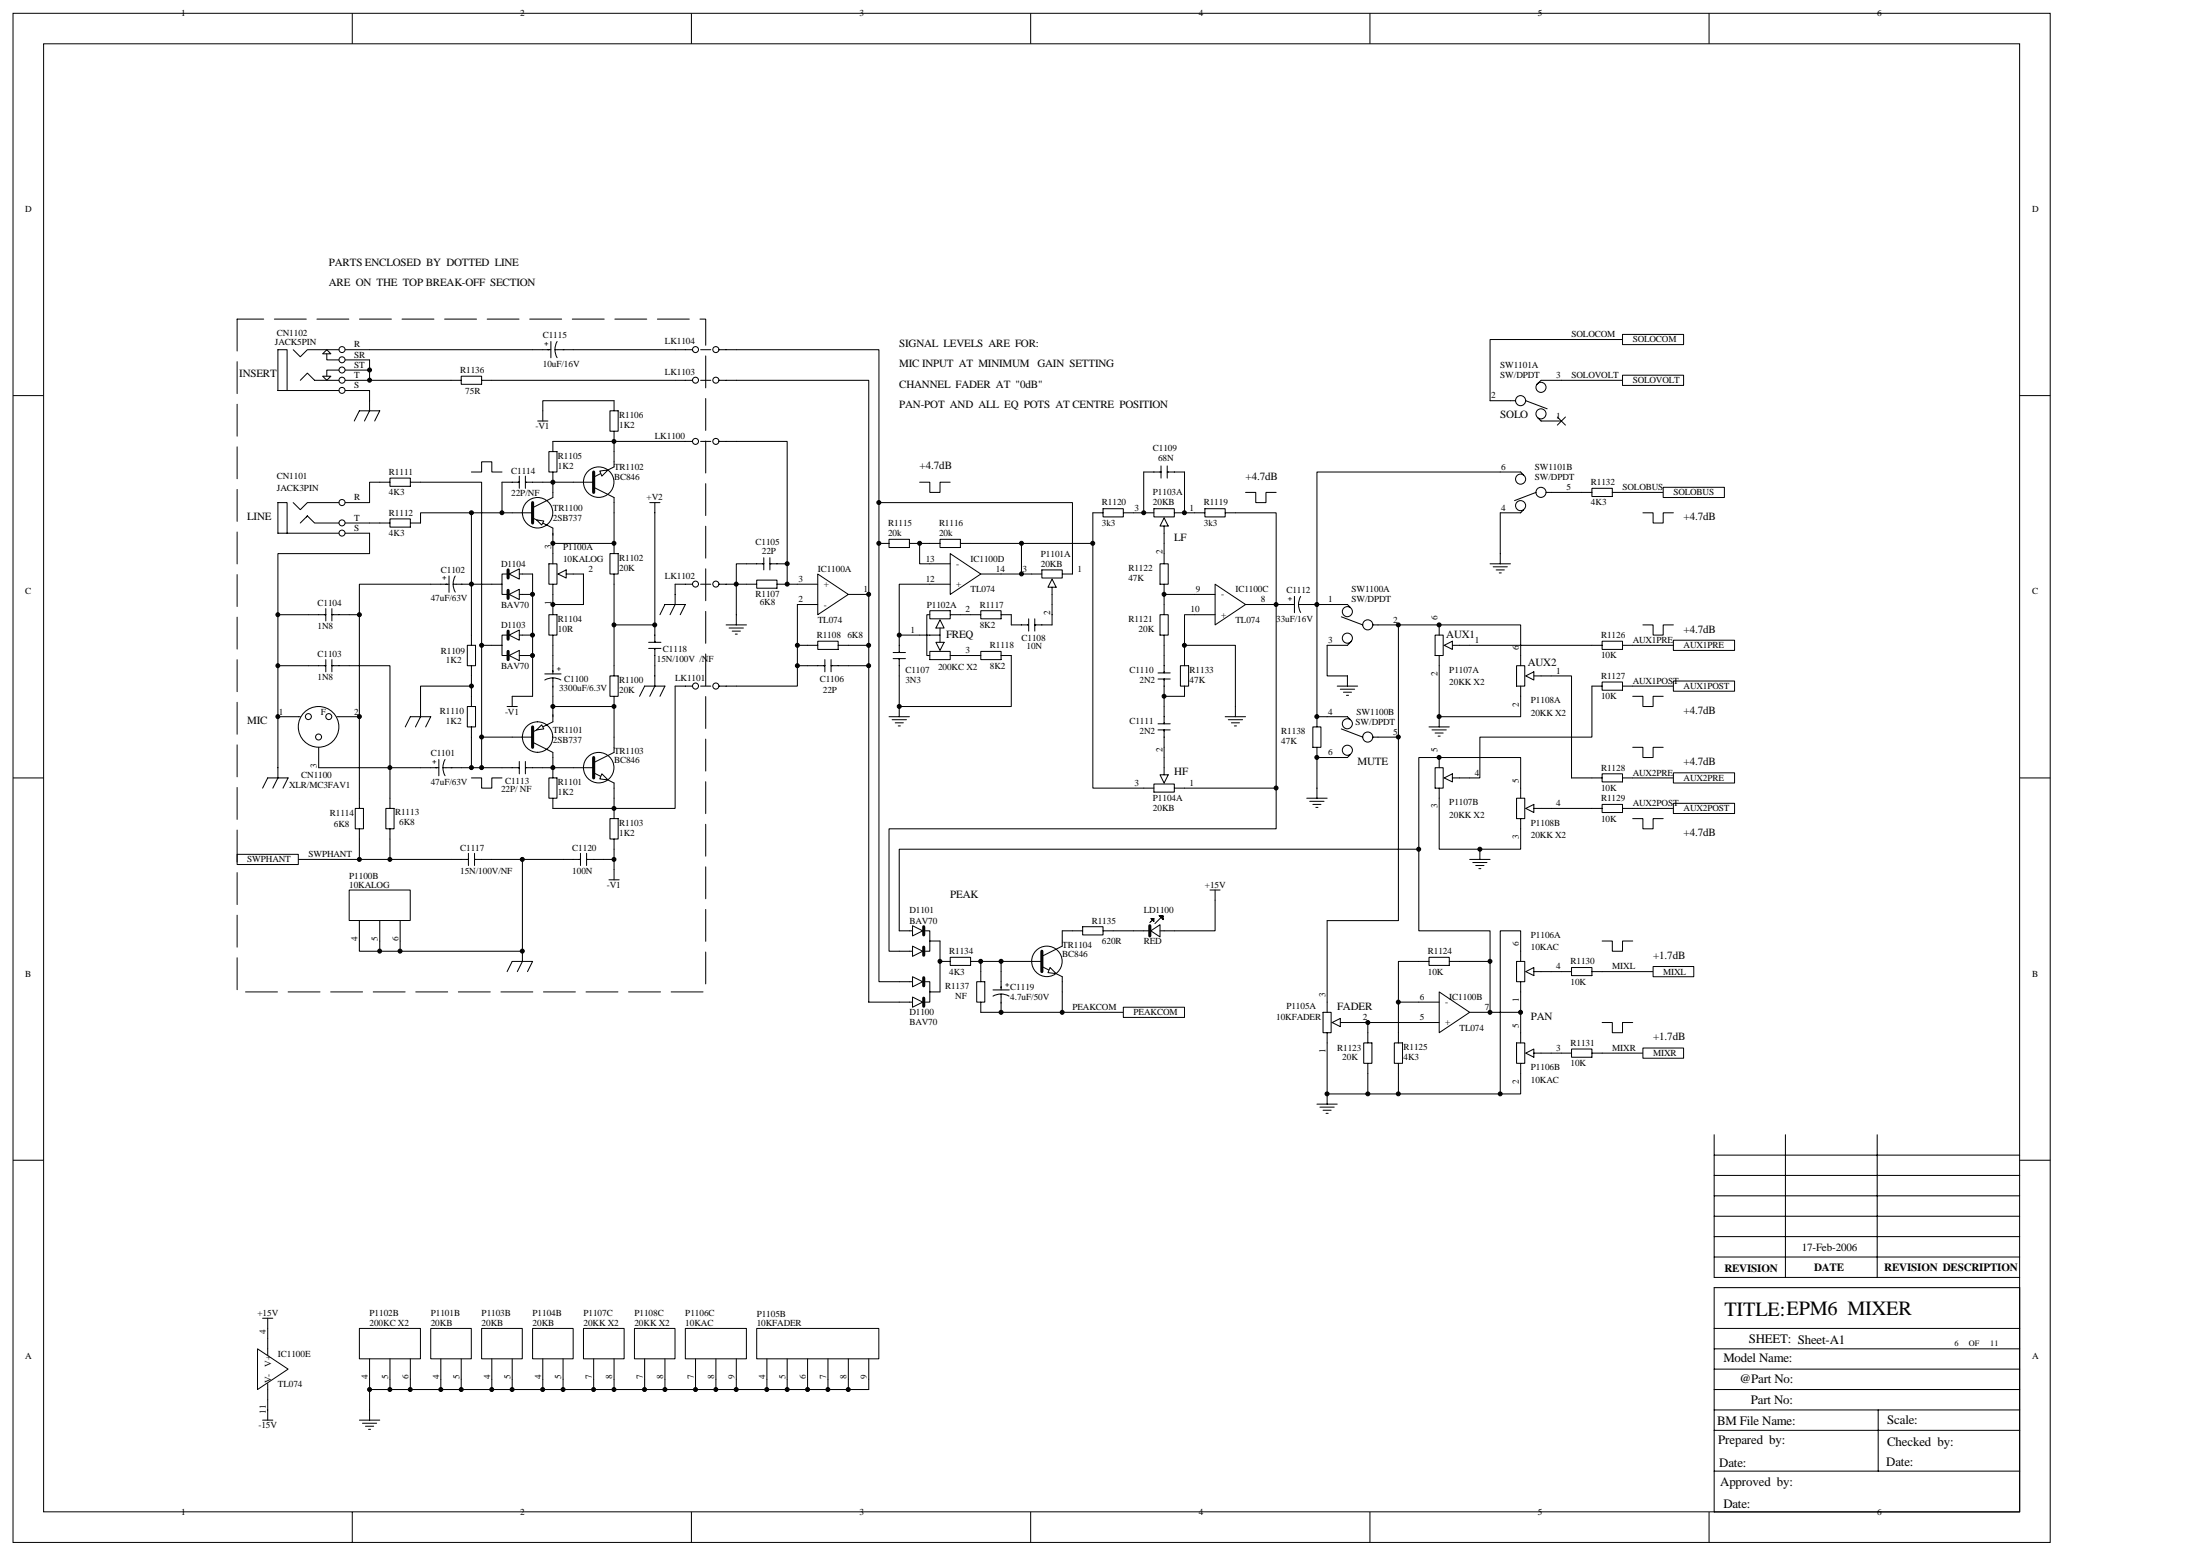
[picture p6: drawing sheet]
<svg xmlns="http://www.w3.org/2000/svg" width="420mm" height="297mm" viewBox="0 0 420 297" stroke-linecap="round" stroke-linejoin="round" font-family="sans-serif">
<g fill="none" stroke="#000" stroke-width=".19">
<path d="M2.5 2.5h389.1v291.9h-389.1zM8.3 8.4h377.4v280.2h-377.4zM67.3 2.5v5.9M132 2.5v5.9M196.8 2.5v5.9M261.6 2.5v5.9M326.4 2.5v5.9M2.5 75.5h5.8M385.7 75.5h5.9M2.5 148.5h5.8M385.7 148.5h5.9M327.4 216.6v27.3h58.3"/>
<path d="M341 216.6v27.3M358.5 216.6v27.3M2.5 221.5h5.8M327.4 240h58.3M327.4 236.1h58.3M327.4 232.2h58.3M327.4 228.3h58.3M327.4 224.4h58.3M327.4 220.5h58.3M385.7 221.5h5.9M327.4 245.8h58.3v42.8h-58.3zM327.4 253.6h58.3"/>
<path d="M327.4 257.5h58.3M327.4 261.4h58.3M327.4 265.3h58.3M327.4 269.2h58.3M327.4 273h58.3M358.7 269.2v11.6M67.3 288.6v5.9M132 288.6v5.9M196.8 288.6v5.9M261.6 288.6v5.9M326.4 288.6v5.9M327.4 280.8h58.3"/>
</g>
<g fill="#fff" stroke="#000" stroke-width=".19">
<path d="M62.4 66.8l.8 .7h-1.6z" fill-rule="evenodd"/>
<path d="M61.6 71.8h1.6l-.8 .8z" fill-rule="evenodd"/>
</g>
<g fill="none" stroke="#000" stroke-width=".19">
<path d="M54.8 74.5v-7.7h-1.7v7.7h11.6M56 66.8l1.4 1.3 1.3-1.3h6M57.4 72.6l1.3-1.4 1.4 1.4h4.6M62.4 67.5v1.2h2.3M64.7 70.7h-2.3v1.1M65.9 74.5h4.7M65.9 72.6h4.7M65.9 66.8h4.7M65.9 68.7h4.7M65.9 70.7h4.7M86.1 72.6h2M88.1 71.8h3.9v1.6h-3.9z"/>
<path d="M92 72.6h1.9M101.7 66.8h3.5M105.2 65.2v3.1M106 66.8h3.5M106.4 65.2a3.2 3.2 0 0 0 0 3.1M116.5 78.4h1.6v3.9h-1.6zM117.3 76.5v1.9M56 95.9l1.4 1.4 1.3-1.4h6M58.5 98.7l.2-.2-1.3 1.3M58.7 98.5l1.4 1.3h4.6M65.9 95.9h4.7M65.9 99.8h4.7"/>
<path d="M72.5 99.8h2M72.5 92.1h2M74.5 91.3h3.9v1.5h-3.9zM74.5 99.1h3.9v1.5h-3.9zM78.4 99.8h1.9M78.4 92.1h1.9M97.8 97.9h3.9M101.7 98.9l3.9 1.9M104.8 86.2h1.6v3.9h-1.6zM105.6 84.3v1.9M105.6 90.1v3.9M105.6 95l-3.9 1.9"/>
<path d="M117.3 82.3v2M54.8 101.8v-5.9h-1.7v5.9h11.6M65.9 101.8h4.7M104.8 117.3h1.6v3.9h-1.6zM105.6 101.8v1.9M105.6 115.4v1.9M116.5 105.7h1.6v3.9h-1.6zM117.3 103.7v2M117.3 109.6v1.9M142.6 111.5h1.9M144.5 110.7h3.9v1.6h-3.9zM148.4 111.5h1.9"/>
<path d="M53.1 136.8h4.3M64.4 136.8h4.2M89.2 123.2h1.6v3.9h-1.6zM89.2 134.9h1.6v3.9h-1.6zM90 121.2v2M90 127.1v1.9M90 132.9v2M90 138.8v1.9M105.6 121.2v2M116.5 129h1.6v3.9h-1.6zM117.3 127.1v1.9M117.3 132.9v2"/>
<path d="M60.9 142.7v3.9M67.8 154.3h1.6v3.9h-1.6zM68.6 152.4v1.9M68.6 158.2v2M73.7 154.3h1.6v3.9h-1.6zM74.5 152.4v1.9M74.5 158.2v2M104.8 148.5h1.6v3.9h-1.6zM105.6 146.6v1.9M105.6 152.4v1.9M116.5 156.3h1.6v3.9h-1.6zM117.3 154.3v2"/>
<path d="M117.3 160.2v1.9"/>
<circle cx="65.3" cy="72.6" r=".57"/>
<circle cx="65.3" cy="66.7" r=".57"/>
<circle cx="65.3" cy="74.5" r=".57"/>
<circle cx="65.3" cy="68.7" r=".57"/>
<circle cx="65.3" cy="70.6" r=".57"/>
<circle cx="65.3" cy="95.9" r=".58"/>
<circle cx="65.3" cy="99.8" r=".57"/>
<circle cx="102.7" cy="97.9" r="2.9"/>
<circle cx="65.3" cy="101.8" r=".57"/>
<circle cx="58.9" cy="136.8" r=".57"/>
<circle cx="60.8" cy="138.8" r="3.9"/>
<circle cx="62.8" cy="136.8" r=".57"/>
<circle cx="60.8" cy="140.7" r=".57"/>
</g>
<path d="M102.5 99.3l1.4 .2-.4 .7z" fill="#fff" stroke="#000" stroke-width=".19"/>
<g fill="none" stroke="#000" stroke-width=".19">
<path d="M105.6 94v1M105.6 100.8v1.4M105.6 134.9v1.9M105.6 137.8l-3.9 1.9M97.8 140.7h3.9M101.7 141.7l3.9 1.9M105.6 144.6v2"/>
<circle cx="102.7" cy="140.7" r="2.9"/>
</g>
<path d="M101.7 95.9v3.9" fill="none" stroke="#000" stroke-width=".58"/>
<path d="M103.5 138.4l.4 .7-1.4 .2z" fill="#fff" stroke="#000" stroke-width=".19"/>
<path d="M105.6 136.4v1.4M105.6 143.6v1" fill="none" stroke="#000" stroke-width=".19"/>
<path d="M101.7 138.8v3.9" fill="none" stroke="#000" stroke-width=".58"/>
<g fill="#fff" stroke="#000" stroke-width=".19">
<path d="M97.2 125.1l2-.9v1.9z" fill-rule="evenodd"/>
<path d="M97.2 121.2l2-.9v1.9z" fill-rule="evenodd"/>
</g>
<path d="M93.9 123.2h2M96.8 121.2h-.9v3.9h.9M99.2 125.1h2.5M99.2 121.2h2.5" fill="none" stroke="#000" stroke-width=".19"/>
<path d="M97 120.5v1.5M97 124.4v1.5" fill="none" stroke="#000" stroke-width=".58"/>
<g fill="#fff" stroke="#000" stroke-width=".19">
<path d="M97.2 113.5l2-1v1.9z" fill-rule="evenodd"/>
<path d="M97.2 109.6l2-1v2z" fill-rule="evenodd"/>
</g>
<g fill="none" stroke="#000" stroke-width=".19">
<path d="M70.6 68.7v3.9h15.5M70.6 66.8h31.1M70.6 74.5v3.9l-1 2M67.7 80.4l.9-2h3.9l-.9 2M70.6 99.8h1.9M72.5 92.1h-1.9v3.8M80.3 92.1h11.7v31.1h1.9M90 97.9v13.6h-3.5M97.8 97.9h-17.5v1.9M99.2 90.9v2.3M99.2 92.1h-3.3v5.8M100.3 90.9v2.3"/>
<path d="M100.3 92.1h9.2M105.6 84.3h11.7v1.9M117.3 97.9v5.8M62.2 117.3h-9.1v31.2l-1 2M62.2 116.2v2.3M63.4 117.3h5.2v35.1M63.4 116.2v2.3M70.6 101.8v3.9h-17.5v11.6M85.8 111.5h-17.2v5.8M85.8 110v3.1M86.9 110a3.1 3.1 0 0 0 0 3M95.9 111.5h-5.9v9.7"/>
<path d="M96.8 109.6h-.9v3.9h.9M99.2 113.5h2.5M99.2 109.6h2.5v23.3M117.3 119.3h7.8v3.3M117.3 111.5v15.6M53.1 127.1h9.1M62.2 125.9v2.3M63.4 127.1h11.1v25.3M63.4 125.9v2.3M77.4 138.8l1-2h3.9l-1 2M90 131h-9.7v5.8l-1 2M90 129v3.9"/>
<path d="M92 123.2v17.5h5.8M104 129.8a3.1 3.1 0 0 1 3.1 0M104 128.7h3.2M105.6 129.4v5.5h11.7v5.8M105.6 123.2v5.5M122.1 132.9l1-1.9h3.9l-1 1.9M123.9 122.6h2.3M123.9 123.8h2.3M125.1 123.8v7.2l-1 1.9M50.2 150.5l.9-2h3.9l-1 2M60.9 146.6h22.9M83.8 145v3.1"/>
<path d="M84.6 146.6h14.6M85 145a3.2 3.2 0 0 0 0 3.1M90 140.7v5.9M92 140.7v5.9M99.2 145.4v2.3M100.3 146.6h9.2M100.3 145.4v2.3M117.3 152.4v1.9h-11.7M57 164.1h32.5M89.5 162.9v2.3M90.6 164.1h20.3M90.6 162.9v2.3"/>
<path d="M110.9 162.9v2.3M112 162.9v2.3M117.3 162.1v2h-5.3M96.8 185.5l1-2h3.9l-1 2M99.8 181.6v1.9l-1 2"/>
</g>
<path d="M97 108.8v1.5M97 112.7v1.5" fill="none" stroke="#000" stroke-width=".58"/>
<path d="M45.3 163.1h11.7v1.9h-11.7z" fill-rule="evenodd" fill="#fff" stroke="#000" stroke-width=".19"/>
<g fill="none" stroke="#000" stroke-width=".19">
<path d="M93.9 72.6h38.4M109.5 66.8h22.8M117.3 76.5h-13.6v3.9M133.8 72.6h2M133.8 66.8h2M137.3 72.6h3.3M137.3 66.8h3.3M90 90.1h2v-1.9h1.9v1.9h2M102.7 80.4h1.9M117.3 84.3h15M124.1 95.9h1.9M125.1 95.9v23.4"/>
<path d="M133.8 84.3h2M137.3 84.3h3.3M126 117.3l1-1.9h3.9l-1 1.9M132.3 111.5h-3.4v3.9l-.9 1.9M133.8 111.5h2M137.3 111.5h3.3M96.8 134.9h2M101.7 132.9h-3.9v2M132.3 131h-3.4v23.3h-11.6M133.8 131h2M137.3 131h3.3M90 148.5h2v2h1.9v-2h2"/>
<path d="M99.8 164.1v17.5M116.3 168h1.9M117.3 164.1v3.9"/>
<circle cx="132.8" cy="66.7" r=".57"/>
<circle cx="132.8" cy="72.6" r=".57"/>
<circle cx="136.7" cy="72.6" r=".57"/>
<circle cx="136.7" cy="66.7" r=".57"/>
<circle cx="132.8" cy="84.3" r=".57"/>
<circle cx="136.7" cy="84.3" r=".57"/>
<circle cx="132.8" cy="111.5" r=".57"/>
<circle cx="136.7" cy="111.5" r=".57"/>
<circle cx="132.8" cy="131" r=".58"/>
<circle cx="136.7" cy="131" r=".58"/>
</g>
<path d="M45.3 60.9v128.5h89.5v-128.5h-89.5" fill="none" stroke="#000" stroke-width=".19" stroke-dasharray="6.1 2"/>
<path d="M156.2 109.6l5.8 3.9-5.8 3.8z" fill="#fff" stroke="#000" stroke-width=".19"/>
<path d="M152.3 115.4h3.9M152.3 111.5h3.9M162 113.5h3.9" fill="none" stroke="#000" stroke-width=".19"/>
<path d="M274.9 189.4l5.8 3.9-5.8 3.8z" fill="#fff" stroke="#000" stroke-width=".19"/>
<path d="M271 191.3h3.9M271 195.2h3.9M280.7 193.3h3.9" fill="none" stroke="#000" stroke-width=".19"/>
<path d="M232.1 111.5l5.8 3.9-5.8 3.9z" fill="#fff" stroke="#000" stroke-width=".19"/>
<path d="M228.2 113.5h3.9M228.2 117.3h3.9M237.9 115.4h3.9" fill="none" stroke="#000" stroke-width=".19"/>
<path d="M181.5 105.7l5.8 3.9-5.8 3.9z" fill="#fff" stroke="#000" stroke-width=".19"/>
<path d="M177.6 107.6h3.9M177.6 111.5h3.9M187.3 109.6h3.9" fill="none" stroke="#000" stroke-width=".19"/>
<path d="M49.2 257.5l5.8 3.9-5.8 3.9z" fill="#fff" stroke="#000" stroke-width=".19"/>
<g fill="none" stroke="#000" stroke-width=".19">
<path d="M138.7 119.3h3.9M139.2 119.9h2.8M140.6 111.5v7.8M142.6 107.6h3.3M145.9 106.5v2.3M147 107.6h3.3v3.9h2M147 106.5v2.3M152.3 115.4v15.6h-11.7M165.9 113.5v13.6h-7.2M139.8 120.5h1.6M140.4 121.1h.4M154.2 123.2h2"/>
<path d="M154.2 127.1h3.3M156.2 122.4h3.9v1.6h-3.9zM157.5 125.9v2.3M158.7 125.9v2.3M160.1 123.2h5.8M51.1 255.5v3.2M51.1 264.1v3.1"/>
</g>
<g fill="#fff" stroke="#000" stroke-width=".19">
<path d="M174.3 186.5l1.9 .9-1.9 1z" fill-rule="evenodd"/>
<path d="M174.3 190.3l1.9 1-1.9 1z" fill-rule="evenodd"/>
</g>
<path d="M171.7 187.4h2.6M171.7 191.3h2.6M176.6 187.4h1v3.9h-1M177.6 189.4h1.9" fill="none" stroke="#000" stroke-width=".19"/>
<path d="M176.4 186.6v1.6M176.4 190.5v1.6" fill="none" stroke="#000" stroke-width=".58"/>
<g fill="#fff" stroke="#000" stroke-width=".19">
<path d="M174.3 176.7l1.9 1-1.9 1z" fill-rule="evenodd"/>
<path d="M174.3 180.6l1.9 1-1.9 1z" fill-rule="evenodd"/>
</g>
<g fill="none" stroke="#000" stroke-width=".19">
<path d="M171.7 177.7h2.6M176.6 177.7h1v3.9h-1M177.6 179.6h1.9M204.8 177.7h2M206.8 176.9h3.9v1.6h-3.9zM210.7 177.7h1.9M216.5 177.7h1.9M222.3 177.7h2M171.7 181.6h2.6M179.5 183.5h2M181.5 182.8h3.9v1.5h-3.9zM185.4 183.5h1.9"/>
<path d="M186.5 187.4h1.6v3.9h-1.6zM187.3 185.5v1.9M187.3 191.3v2M189.6 190.2a3.1 3.1 0 0 1 3.1 0M189.6 189h3.2M191.2 185.5v3.5M191.2 189.8v3.5"/>
</g>
<path d="M176.4 176.9v1.6M176.4 180.8v1.6" fill="none" stroke="#000" stroke-width=".58"/>
<path d="M219.8 177.7l1.7-1.2v2.4z" fill="#fff" stroke="#000" stroke-width=".19"/>
<g fill="none" stroke="#000" stroke-width=".19">
<path d="M179.5 179.6v9.8M202.9 177.7h1.9M212.6 177.7h3.9M218.4 177.7h1M220 175.3l.2 .4M220.4 175.3v.6l-.6-.6h.6l-.8 .8M221.5 177.7h.8M221.7 175.2l.4 .4v-.3M221.7 174.8l-.2 .2M221.9 175v.2M222.1 175.3v-.5h-.8l.4 .4-1.1 1.1M222.1 175h-.4l.4 .3"/>
<path d="M191.2 183.5v2M195.1 183.5h-7.8v2M202.9 189.4v3.9h-15.6M202.9 193.3h11.6"/>
</g>
<path d="M219.6 176.7v2" fill="none" stroke="#000" stroke-width=".58"/>
<path d="M214.5 192.3h11.7v1.9h-11.7z" fill-rule="evenodd" fill="#fff" stroke="#000" stroke-width=".19"/>
<g fill="none" stroke="#000" stroke-width=".19">
<path d="M167.9 103.7h1.9M169.8 103h3.9v1.5h-3.9zM173.7 103.7h1.9M177.6 116.6h3.9v1.5h-3.9zM177.6 117.3h-.6v7.8h.6M177.6 103.7h1.9M179.5 103h3.9v1.5h-3.9zM179.5 118.3l.8 1.6h-1.6zM179.5 119.9v2.7M181.5 117.3h1.9M183.4 103.7h2M175.6 121.2h3.9"/>
<path d="M177.6 124.4h3.9v1.5h-3.9zM178.7 122.6h1.6l-.8 1.6zM181.5 125.1h1.9"/>
</g>
<path d="M68.7 253.6h11.6v5.8h-11.6z" fill="#fff"/>
<g fill="none" stroke="#000" stroke-width=".19">
<path d="M185.4 117.3h1.9M187.3 116.6h3.9v1.5h-3.9zM191.2 117.3h1.9M193.1 119.3h3.4M196.5 118.1v2.4M197 109.6h2M197.6 119.3h3.3M197.6 118.1v2.4M199 108.8h3.9v1.5h-3.9zM200.9 110.6l.8 1.5h-1.6zM200.9 112.1v3.3M202.9 109.6h1.9"/>
<path d="M170.6 125.7h2.3M170.6 124.6h2.3M171.7 121.2v3.4M171.7 125.7v3.3M185.4 125.1h1.9M187.3 124.4h3.9v1.5h-3.9zM191.2 125.1h1.9M68.6 253.6h11.7v5.8h-11.7zM70.6 259.4v3.9M74.5 259.4v3.9M78.4 259.4v3.9"/>
</g>
<path d="M82.3 253.6h7.7v5.8h-7.7z" fill="#fff"/>
<g fill="none" stroke="#000" stroke-width=".19">
<path d="M140.6 72.6h25.3v40.9M140.6 66.8h27.3v120.6h3.8M140.6 84.3h9.7v23.3M167.9 95.9h36.9v13.7M208.7 97.9h2M210.7 97.1h3.8v1.6h-3.8zM214.5 97.9h2M218.4 97.9h2M218.4 90.1h3.3M220.4 97.1h3.9v1.6h-3.9zM221.7 88.9v2.4M222.3 98.9l.8 1.5h-1.6z"/>
<path d="M222.9 90.1h3.3M222.9 88.9v2.4M224.3 97.9h1.9M228.2 97.9h1.9M230.1 97.1h3.9v1.6h-3.9zM234 97.9h1.9M142.6 107.6h-2v3.9h2M177.6 111.5h-5.9v9.7h3.9M177.6 103.7h-2v3.9h2M183.4 117.3h2M185.4 103.7h9.7v5.9M191.2 109.6h5.8"/>
<path d="M193.1 117.3v2M200.9 115.4v3.9M221.5 117.3h1.6v3.9h-1.6zM221.5 107.6h1.6v3.9h-1.6zM222.3 100.4v3.3M222.3 105.7v1.9M222.3 111.5v2M222.3 115.4v1.9M165.9 127.1v64.2h5.8M169.8 136.8h3.9M170.4 137.4h2.7M171 138h1.5"/>
<path d="M171.5 138.6h.4M183.4 125.1h2M193.1 125.1v9.8h-21.4v1.9M221.2 129.6h2.3M221.2 128.5h2.3M221.2 139.3h2.3M221.2 138.2h2.3M222.3 121.2v2M222.3 125.1v3.4M222.3 129.6v3.3M222.3 134.9v3.3M222.3 139.3v3.4"/>
<path d="M225.4 127.1h1.6v3.9h-1.6zM226.2 125.1v2M226.2 131v1.9M82.3 253.6h7.7v5.8h-7.7zM84.2 259.4v3.9M88.1 259.4v3.9"/>
</g>
<path d="M92 253.6h7.7v5.8h-7.7z" fill="#fff"/>
<path d="M218.4 150.5h2M220.4 149.7h3.9v1.5h-3.9zM221.5 147.9h1.6l-.8 1.6zM222.3 144.6v3.3M224.3 150.5h1.9M92 253.6h7.7v5.8h-7.7zM93.9 259.4v3.9M97.8 259.4v3.9" fill="none" stroke="#000" stroke-width=".19"/>
<path d="M101.7 253.6h7.8v5.8h-7.8z" fill="#fff"/>
<g fill="none" stroke="#000" stroke-width=".19">
<path d="M284.6 76.5h4.8M291.4 76.5l4.1 1.5M293.7 79.8l.6 .6h3.9M298.2 72.6h-3.9l-.8 .8M208.7 97.9v5.8h-13.6M218.4 90.1v7.8h-1.9M226.2 90.1v7.8h2M235.9 97.9h7.8v52.6h-17.5M286.5 90.1h3.9l.6 .6M291 97.3l-.6 .6h-3.9M293.3 94l-4 1.6M295.3 94h4.8"/>
<path d="M208.7 103.7v46.8h9.7M222.3 103.7v2M228.2 117.3h-2v7.8M228.2 113.5h-5.9v1.9M241.8 115.4h5.4M247.2 113.9v3.1M248 115.4h9.3l.6 .6M248.4 113.9a3.1 3.1 0 0 0 0 3M251.5 115.4v21.4h5.8l.6 .6M256.2 117.8l4.1 1.5M262.2 119.3h4.9v21.4h-4.9M274.9 119.3v1.9"/>
<path d="M171.7 129v5.9M222.3 123.2v1.9M226.2 123.2h9.7v13.6M226.2 132.9h-3.9v2M234 136.8h3.9M234.6 137.4h2.7M235.2 138h1.5M235.7 138.6h.4M250.7 138.8h1.6v3.9h-1.6zM251.5 136.8v2M255.4 131h3.9M256 131.6h2.7"/>
<path d="M256.2 139.1l4.1 1.6M256.6 132.1h1.5M257.1 132.7h.4M258.1 122.4l-.8 .8h-3.8v5.8h3.8v2M274.1 121.2h1.5v3.9h-1.5zM274.9 125.1v2M275.8 123.2l1.6-.8v1.6zM277.4 123.2h3.3M222.3 142.7v1.9M249.6 152.4h3.9M250.1 153h2.8M250.7 153.6h1.6"/>
<path d="M251.3 154.1h.4M251.5 142.7v1.9M257.9 144l-.6 .6h-5.8v7.8M274.1 146.6h1.5v3.9h-1.5zM274.9 144.6v2M274.9 150.5v1.9M275.8 148.5l1.6-.8v1.6zM277.4 148.5h3.3M101.7 253.6h7.8v5.8h-7.8zM103.7 259.4v3.9M107.5 259.4v3.9"/>
<circle cx="290.4" cy="76.5" r=".96"/>
<circle cx="294.3" cy="79" r=".96"/>
<circle cx="294.3" cy="73.9" r=".96"/>
<circle cx="290.4" cy="96.5" r=".96"/>
<circle cx="290.4" cy="91.5" r=".96"/>
<circle cx="294.3" cy="94" r=".96"/>
<circle cx="257.3" cy="116.8" r=".96"/>
<circle cx="261.2" cy="119.3" r=".96"/>
<circle cx="257.3" cy="138.2" r=".96"/>
<circle cx="257.3" cy="121.8" r=".96"/>
<circle cx="257.3" cy="143.2" r=".96"/>
<circle cx="261.2" cy="140.7" r=".96"/>
</g>
<path d="M111.5 253.6h7.7v5.8h-7.7z" fill="#fff"/>
<g fill="none" stroke="#000" stroke-width=".19">
<path d="M289.6 127.1h1.6v3.9h-1.6zM290.4 125.1v2M290.4 131v1.9M291.4 129l1.5-.8v1.6zM292.9 129h3.3M289.6 152.4h1.6v3.9h-1.6zM290.4 150.5v1.9M290.4 156.3v1.9M291.4 154.3l1.5-.7v1.5zM292.9 154.3h3.3M111.4 253.6h7.8v5.8h-7.8zM113.4 259.4v3.9"/>
<path d="M117.3 259.4v3.9"/>
</g>
<path d="M121.2 253.6h7.7v5.8h-7.7z" fill="#fff"/>
<g fill="none" stroke="#000" stroke-width=".19">
<path d="M302.1 94h1.9M304 93.2h3.9v1.6h-3.9zM307.9 94h2M267.1 119.3h23.3v5.8M272.9 138.8h3.9M273.5 139.3h2.7M274.1 139.9h1.5M274.9 127.1v9.7h15.5v-3.9M274.9 136.8v2M280.7 123.2h25.3M296.2 129h3.9v19.5h5.9M306 131h-2v9.7h-21.4v7.8h-1.9"/>
<path d="M306 122.4h3.9v1.6h-3.9zM306 130.2h3.9v1.6h-3.9zM309.9 123.2h9.7M309.9 131h9.7M243.7 150.5v7.7h-73.9v23.4h1.9M274.6 140.5h.4M274.9 144.6h15.5v5.9M274.9 152.4v9.7h15.5v-3.9M296.2 154.3h9.8M306 147.7h3.9v1.6h-3.9zM306 153.6h3.9v1.5h-3.9zM309.9 154.3h9.7"/>
<path d="M309.9 148.5h9.7M280.7 164.1h3.9M281.3 164.7h2.7M281.8 165.2h1.6M282.4 165.8h.4M282.6 162.1v2M298.2 185.5h1.9M300.1 184.7h3.9v1.5h-3.9zM304 185.5h2M298.2 201h1.9M300.1 200.3h3.9v1.5h-3.9zM304 201h2"/>
<path d="M121.2 253.6h7.7v5.8h-7.7zM123.1 259.4v3.9M127 259.4v3.9"/>
</g>
<g fill="#fff" stroke="#000" stroke-width=".19">
<path d="M309.9 63.8h11.6v2h-11.6z" fill-rule="evenodd"/>
<path d="M309.9 71.6h11.6v2h-11.6z" fill-rule="evenodd"/>
<path d="M319.6 122.2h11.7v2h-11.7z" fill-rule="evenodd"/>
</g>
<path d="M298.2 72.6h11.7M309.9 64.8h-25.3v11.7" fill="none" stroke="#000" stroke-width=".19"/>
<g fill="#fff" stroke="#000" stroke-width=".19">
<path d="M319.6 147.5h11.7v2h-11.7z" fill-rule="evenodd"/>
<path d="M319.6 153.4h11.7v1.9h-11.7z" fill-rule="evenodd"/>
<path d="M319.6 130h11.7v2h-11.7z" fill-rule="evenodd"/>
</g>
<path d="M286.5 90.1h-35v25.3M289.6 183.5h1.6v3.9h-1.6zM289.6 199.1h1.6v3.9h-1.6zM290.4 181.6v1.9M290.4 187.4v2M290.4 197.1v2M291.4 185.5l1.5-.8v1.5zM292.9 185.5h3.3M290.4 203v1.9M291.4 201l1.5-.7v1.5zM292.9 201h3.3" fill="none" stroke="#000" stroke-width=".19"/>
<path d="M130.9 253.6h11.6v5.8h-11.6z" fill="#fff"/>
<g fill="none" stroke="#000" stroke-width=".19">
<path d="M267.1 140.7v35h-13.6M274.9 144.6h-3.9v33.1h13.6v15.6h5.8M271 162.1h-99.3v15.6M260.4 199.1h1.6v3.9h-1.6zM266.3 199.1h1.6v3.9h-1.6zM267.1 191.3h3.9M271 195.2h-9.8v3.9M272.9 182.8h3.9v1.5h-3.9zM272.9 183.5h-5.8v15.6M276.8 183.5h7.8M290.4 181.6v-3.9h-3.9v31.1M290.4 189.4v7.7"/>
<path d="M296.2 185.5h2M306 185.5h9.7M261.2 203v5.8h29.2v-3.9M267.1 203v5.8M296.2 201h2M306 201h7.8M130.9 253.6h11.6v5.8h-11.6zM132.8 259.4v3.9M136.7 259.4v3.9M140.6 259.4v3.9"/>
</g>
<g fill="#fff" stroke="#000" stroke-width=".19">
<path d="M315.7 184.5h7.8v2h-7.8z" fill-rule="evenodd"/>
<path d="M313.8 200.1h7.7v1.9h-7.7z" fill-rule="evenodd"/>
</g>
<path d="M300.1 94h2M309.9 94h7.7" fill="none" stroke="#000" stroke-width=".19"/>
<path d="M317.6 93h11.7v2h-11.7z" fill-rule="evenodd" fill="#fff" stroke="#000" stroke-width=".19"/>
<g fill="none" stroke="#000" stroke-width=".19">
<path d="M297.4 79.6l1.6 1.6M299 79.6l-1.6 1.6M175.6 92.1h2v1.9h1.9v-1.9h2M237.9 94h1.9v1.9h2v-1.9h1.9M313.8 97.9h1.9v1.9h1.9v-1.9h2M104.8 107.6h1.6v3.9h-1.6zM105.6 105.7v1.9M105.6 111.5v2M106.6 109.6l1.5-.8v1.5zM108.1 109.6h3.3M313.8 119.3h1.9v1.9h1.9v-1.9h2M311.8 132.9h2v2h1.9v-2h1.9"/>
<path d="M311.8 142.7h2v1.9h1.9v-1.9h1.9M311.8 156.3h2v1.9h1.9v-1.9h1.9M68.6 160.2v3.9M74.5 160.2v3.9M231.1 169.9h1.9M232.1 169.9v2M253.5 175.7v15.6M306 179.6h1.9v2h2v-2h1.9M253.5 199.1v9.7h7.7M259.3 195.2h1.9M306 195.2h1.9v1.9h2v-1.9h1.9M251.5 210.8h3.9"/>
<path d="M252.1 211.3h2.7M252.7 211.9h1.5M253.2 212.5h.5M253.5 208.8v2M50.2 251.7h1.9M51.1 251.7v3.8M50.2 271.1h1.9M51.1 267.2v3.9M68.6 271.1h3.9M69.2 271.7h2.7M69.8 272.3h1.6M70.4 272.9h.4"/>
<path d="M70.6 263.3v2M74.5 263.3v2M78.4 263.3v2M84.2 263.3v2M88.1 263.3v2M93.9 263.3v2M97.8 263.3v2M103.7 263.3v2M107.5 263.3v2M113.4 263.3v2M117.3 263.3v2M123.1 263.3v2"/>
<path d="M127 263.3v2M132.8 263.3v2M136.7 263.3v2M140.6 263.3v2M165.9 265.3h-95.3v5.8"/>
</g>
<path d="M66.7 169.9h11.6v5.8h-11.6z" fill="#fff"/>
<g fill="none" stroke="#000" stroke-width=".19">
<path d="M109.5 92.1h3.7M113.4 93l3.9 2M117.3 86.2v2M117.3 95.9v2M117.3 89.1l-3.9 2M286.5 97.9v9.7M111.4 109.6v5.8h-5.8v-1.9M117.3 103.7h-11.7v2M284.6 107.6h3.9M285.2 108.2h2.7M285.7 108.8h1.6M286.3 109.4h.4"/>
<path d="M152.3 123.2h1.9M152.3 127.1h1.9M66.7 169.9h11.6v5.8h-11.6zM68.6 175.7v5.9h31.2M72.5 175.7v5.9M76.4 175.7v5.9M232.1 171.9v5.8h-7.8"/>
</g>
<path d="M114.5 89.9l1.6-.2-1.2 1.2z" fill="#fff" stroke="#000" stroke-width=".19"/>
<g fill="none" stroke="#000" stroke-width=".19">
<path d="M117.3 88.2v.9M117.3 95v.9M109.5 146.6h3.7M113.4 147.5l3.9 2M117.3 140.7v2M117.3 150.5v1.9M117.3 143.6l-3.9 2"/>
<circle cx="114.3" cy="92" r="2.91"/>
</g>
<path d="M113.4 90.1v3.9" fill="none" stroke="#000" stroke-width=".58"/>
<path d="M114.9 147.7l1.2 1.2-1.6-.2z" fill="#fff" stroke="#000" stroke-width=".19"/>
<g fill="none" stroke="#000" stroke-width=".19">
<path d="M117.3 142.7v.9M117.3 149.5v1M202.9 177.7v1.9M195.1 183.5h3.7M199 184.5l3.9 2M202.9 187.4v2M202.9 180.6l-3.9 2"/>
<circle cx="114.3" cy="146.5" r="2.91"/>
</g>
<path d="M113.4 144.6v3.9" fill="none" stroke="#000" stroke-width=".58"/>
<path d="M200.5 184.7l1.2 1.2-1.6-.2z" fill="#fff" stroke="#000" stroke-width=".19"/>
<g fill="none" stroke="#000" stroke-width=".19">
<path d="M202.9 179.6v1M202.9 186.5v.9M252.7 193.3h1.5v3.8h-1.5zM253.5 191.3v2M253.5 197.1v2M254.4 195.2l1.6-.8v1.6zM256 195.2h3.3"/>
<circle cx="199.9" cy="183.5" r="2.91"/>
</g>
<path d="M199 181.6v3.9" fill="none" stroke="#000" stroke-width=".58"/>
<path d="M144.5 253.6h23.3v5.8h-23.3z" fill="#fff"/>
<path d="M144.5 253.6h23.3v5.8h-23.3zM146.5 259.4v5.9M150.3 259.4v5.9M154.2 259.4v5.9M158.1 259.4v5.9M162 259.4v5.9M165.9 259.4v5.9" fill="none" stroke="#000" stroke-width=".19"/>
<g fill="#000" stroke="#000" stroke-width=".19">
<circle cx="70.6" cy="72.6" r=".38"/>
<circle cx="70.6" cy="70.6" r=".38"/>
<circle cx="90" cy="97.9" r=".38"/>
<circle cx="95.9" cy="97.9" r=".38"/>
<circle cx="105.6" cy="92.1" r=".38"/>
<circle cx="117.3" cy="84.3" r=".38"/>
<circle cx="167.8" cy="95.9" r=".38"/>
<circle cx="218.4" cy="97.9" r=".38"/>
<circle cx="226.2" cy="97.9" r=".38"/>
<circle cx="53.1" cy="117.3" r=".38"/>
<circle cx="68.6" cy="117.3" r=".38"/>
<circle cx="90" cy="111.5" r=".38"/>
<circle cx="101.7" cy="113.5" r=".38"/>
<circle cx="105.6" cy="115.4" r=".38"/>
<circle cx="105.6" cy="103.7" r=".38"/>
<circle cx="117.3" cy="119.3" r=".38"/>
<circle cx="117.3" cy="103.7" r=".38"/>
<circle cx="125" cy="119.3" r=".38"/>
<circle cx="140.6" cy="111.5" r=".38"/>
<circle cx="150.3" cy="111.5" r=".38"/>
<circle cx="150.3" cy="107.6" r=".38"/>
<circle cx="165.9" cy="113.5" r=".38"/>
<circle cx="167.8" cy="103.7" r=".38"/>
<circle cx="175.6" cy="103.7" r=".38"/>
<circle cx="195.1" cy="109.6" r=".38"/>
<circle cx="195.1" cy="103.7" r=".38"/>
<circle cx="208.7" cy="103.7" r=".38"/>
<circle cx="222.3" cy="113.5" r=".38"/>
<circle cx="243.7" cy="115.4" r=".38"/>
<circle cx="251.5" cy="115.4" r=".38"/>
<circle cx="267" cy="119.3" r=".38"/>
<circle cx="274.8" cy="119.3" r=".38"/>
<circle cx="53.1" cy="127.1" r=".38"/>
<circle cx="53.1" cy="136.8" r=".38"/>
<circle cx="68.6" cy="136.8" r=".38"/>
<circle cx="90" cy="131" r=".38"/>
<circle cx="92" cy="123.2" r=".38"/>
<circle cx="101.7" cy="121.2" r=".38"/>
<circle cx="101.7" cy="125.1" r=".38"/>
<circle cx="105.6" cy="134.9" r=".38"/>
<circle cx="117.3" cy="134.9" r=".38"/>
<circle cx="152.3" cy="127.1" r=".38"/>
<circle cx="152.3" cy="123.2" r=".38"/>
<circle cx="165.9" cy="127.1" r=".38"/>
<circle cx="165.9" cy="123.2" r=".38"/>
<circle cx="171.7" cy="121.2" r=".38"/>
<circle cx="171.7" cy="134.9" r=".38"/>
<circle cx="222.3" cy="132.9" r=".38"/>
<circle cx="226.2" cy="123.2" r=".38"/>
<circle cx="251.5" cy="136.8" r=".38"/>
<circle cx="274.8" cy="136.8" r=".38"/>
<circle cx="74.5" cy="146.5" r=".38"/>
<circle cx="90" cy="146.5" r=".38"/>
<circle cx="92" cy="146.5" r=".38"/>
<circle cx="92" cy="140.7" r=".38"/>
<circle cx="105.6" cy="146.5" r=".38"/>
<circle cx="117.3" cy="154.3" r=".38"/>
<circle cx="243.7" cy="150.4" r=".38"/>
<circle cx="251.5" cy="144.6" r=".38"/>
<circle cx="267" cy="140.7" r=".38"/>
<circle cx="274.8" cy="144.6" r=".38"/>
<circle cx="68.6" cy="164.1" r=".38"/>
<circle cx="74.5" cy="164.1" r=".38"/>
<circle cx="99.7" cy="164.1" r=".38"/>
<circle cx="117.3" cy="164.1" r=".38"/>
<circle cx="270.9" cy="162.1" r=".38"/>
<circle cx="282.6" cy="162.1" r=".38"/>
<circle cx="72.5" cy="181.6" r=".38"/>
<circle cx="76.4" cy="181.6" r=".38"/>
<circle cx="99.7" cy="181.6" r=".38"/>
<circle cx="179.5" cy="183.5" r=".38"/>
<circle cx="187.3" cy="183.5" r=".38"/>
<circle cx="191.2" cy="193.2" r=".38"/>
<circle cx="191.2" cy="183.5" r=".38"/>
<circle cx="202.9" cy="193.2" r=".38"/>
<circle cx="261.2" cy="195.2" r=".38"/>
<circle cx="267" cy="191.3" r=".38"/>
<circle cx="284.6" cy="193.2" r=".38"/>
<circle cx="284.6" cy="183.5" r=".38"/>
<circle cx="290.4" cy="193.2" r=".38"/>
<circle cx="253.4" cy="208.8" r=".38"/>
<circle cx="261.2" cy="208.8" r=".38"/>
<circle cx="267.1" cy="208.8" r=".38"/>
<circle cx="286.5" cy="208.8" r=".38"/>
<circle cx="70.6" cy="265.3" r=".38"/>
<circle cx="74.5" cy="265.3" r=".38"/>
<circle cx="78.3" cy="265.3" r=".38"/>
<circle cx="84.2" cy="265.3" r=".38"/>
<circle cx="88.1" cy="265.3" r=".38"/>
<circle cx="93.9" cy="265.3" r=".38"/>
<circle cx="97.8" cy="265.3" r=".38"/>
<circle cx="103.6" cy="265.3" r=".38"/>
<circle cx="107.5" cy="265.3" r=".38"/>
<circle cx="113.4" cy="265.3" r=".38"/>
<circle cx="117.3" cy="265.3" r=".38"/>
<circle cx="123.1" cy="265.3" r=".38"/>
<circle cx="127" cy="265.3" r=".38"/>
<circle cx="132.8" cy="265.3" r=".38"/>
<circle cx="136.7" cy="265.3" r=".38"/>
<circle cx="140.6" cy="265.3" r=".38"/>
<circle cx="146.4" cy="265.3" r=".38"/>
<circle cx="150.3" cy="265.3" r=".38"/>
<circle cx="154.2" cy="265.3" r=".38"/>
<circle cx="158.1" cy="265.3" r=".38"/>
<circle cx="162" cy="265.3" r=".38"/>
</g>
<text font-size="3.9" x="329.3" y="251.2">TITLE:EPM6 MIXER</text>
<g font-size="2.5">
<text x="334" y="256.3">SHEET: Sheet-A1</text>
<text x="329.1" y="260">Model Name:</text>
<text x="332.2" y="264.1">@Part No:</text>
<text x="334.4" y="268">Part No:</text>
<text x="328" y="272.1">BM File Name:</text>
<text x="328.2" y="275.6">Prepared by:</text>
<text x="360.4" y="276">Checked by:</text>
<text x="360.4" y="271.9">Scale:</text>
<text x="328.3" y="280.1">Date:</text>
<text x="360.2" y="279.9">Date:</text>
<text x="328.5" y="283.8">Approved by:</text>
<text x="329.1" y="287.8">Date:</text>
</g>
<g font-size="2.1">
<text x="62.8" y="50.7">PARTS ENCLOSED BY DOTTED LINE</text>
<text x="62.8" y="54.6">ARE ON THE TOP BREAK-OFF SECTION</text>
<text x="45.7" y="71.9">INSERT</text>
<text x="171.7" y="66.3">SIGNAL LEVELS ARE FOR:</text>
<text x="171.7" y="70.1">MIC INPUT AT MINIMUM GAIN SETTING</text>
<text x="171.7" y="74">CHANNEL FADER AT &quot;0dB&quot;</text>
<text x="171.7" y="77.9">PAN-POT AND ALL EQ POTS AT CENTRE POSITION</text>
<text x="286.5" y="79.9">SOLO</text>
<text x="175.6" y="89.6">+4.7dB</text>
<text x="237.9" y="91.6">+4.7dB</text>
<text x="47.2" y="99.4">LINE</text>
<text x="321.5" y="99.4">+4.7dB</text>
<text x="224.3" y="103.2">LF</text>
<text x="180.7" y="121.7">FREQ</text>
<text x="276.2" y="121.7">AUX1</text>
<text x="321.5" y="120.8">+4.7dB</text>
<text x="291.8" y="127.2">AUX2</text>
<text x="321.5" y="136.3">+4.7dB</text>
<text x="47.2" y="138.3">MIC</text>
<text x="224.3" y="148">HF</text>
<text x="259.3" y="146.1">MUTE</text>
<text x="321.5" y="146">+4.7dB</text>
<text x="321.5" y="159.7">+4.7dB</text>
<text x="181.5" y="171.4">PEAK</text>
<text x="315.7" y="183">+1.7dB</text>
<text x="255.4" y="192.8">FADER</text>
<text x="292.4" y="194.7">PAN</text>
<text x="315.7" y="198.6">+1.7dB</text>
<text x="344.1" y="238.9">17-Feb-2006</text>
<text x="329.3" y="242.8">REVISION</text>
<text x="346.4" y="242.6">DATE</text>
<text x="359.9" y="242.6">REVISION DESCRIPTION</text>
</g>
<g font-size="1.8">
<text x="34.6" y="3.1">1</text>
<text x="99.4" y="3.1">2</text>
<text x="164.2" y="3.1">3</text>
<text x="228.9" y="3.1">4</text>
<text x="293.7" y="3.1">5</text>
<text x="358.5" y="3.1">6</text>
<text x="4.8" y="40.4">D</text>
<text x="388.1" y="40.4">D</text>
<text x="52.5" y="65.9">JACK5PIN</text>
<text x="52.9" y="64.2">CN1102</text>
<text x="103.7" y="64.6">C1115</text>
<text x="127" y="65.7">LK1104</text>
<text x="300.1" y="64.4">SOLOCOM</text>
<text x="311.8" y="65.4">SOLOCOM</text>
<text x="67.7" y="66.3">R</text>
<text x="67.7" y="68.3">SR</text>
<text x="67.7" y="70.2">ST</text>
<text x="87.9" y="71.2">R1136</text>
<text x="103.7" y="70">10uF/16V</text>
<text x="127" y="71.6">LK1103</text>
<text x="286.5" y="70.2">SW1101A</text>
<text x="67.7" y="72.2">T</text>
<text x="67.7" y="74.1">S</text>
<text x="88.9" y="75.3">75R</text>
<text x="284.8" y="76.1">2</text>
<text x="286.5" y="72.2">SW/DPDT</text>
<text x="297.2" y="72.2">3</text>
<text x="300.1" y="72.2">SOLOVOLT</text>
<text x="311.8" y="73.2">SOLOVOLT</text>
<text x="102.3" y="81.9">-V1</text>
<text x="118.2" y="79.8">R1106</text>
<text x="118.2" y="81.7">1K2</text>
<text x="125.1" y="83.8">LK1100</text>
<text x="297.2" y="79.9">1</text>
<text x="106.6" y="87.5">R1105</text>
<text x="106.6" y="89.5">1K2</text>
<text x="117.3" y="89.7">TR1102</text>
<text x="220.2" y="86.2">C1109</text>
<text x="221.2" y="87.9">68N</text>
<text x="286.7" y="89.7">6</text>
<text x="293.1" y="89.7">SW1101B</text>
<text x="52.9" y="91.4">CN1101</text>
<text x="52.9" y="93.8">JACK3PIN</text>
<text x="67.7" y="95.5">R</text>
<text x="74.3" y="90.7">R1111</text>
<text x="74.3" y="94.6">4K3</text>
<text x="97.6" y="90.5">C1114</text>
<text x="97.6" y="94.7">22P/NF</text>
<text x="117.3" y="91.6">BC846</text>
<text x="123.5" y="95.5">+V2</text>
<text x="220.2" y="94.6">P1103A</text>
<text x="293.1" y="91.6">SW/DPDT</text>
<text x="299.2" y="93.6">5</text>
<text x="303.8" y="92.6">R1132</text>
<text x="309.9" y="93.6">SOLOBUS</text>
<text x="319.6" y="94.6">SOLOBUS</text>
<text x="67.7" y="99.4">T</text>
<text x="67.7" y="101.4">S</text>
<text x="74.3" y="98.4">R1112</text>
<text x="105.6" y="97.5">TR1100</text>
<text x="105.6" y="99.4">2SB737</text>
<text x="169.6" y="100.4">R1115</text>
<text x="179.3" y="100.4">R1116</text>
<text x="210.4" y="96.5">R1120</text>
<text x="210.4" y="100.4">3k3</text>
<text x="216.7" y="97.5">3</text>
<text x="220.2" y="96.5">20KB</text>
<text x="227.2" y="97.5">1</text>
<text x="229.9" y="96.5">R1119</text>
<text x="229.9" y="100.4">3k3</text>
<text x="286.7" y="97.5">4</text>
<text x="303.8" y="96.5">4K3</text>
<text x="74.3" y="102.3">4K3</text>
<text x="105.3" y="104.7" transform="rotate(-90 105.3 104.7)">3</text>
<text x="107.5" y="105.1">P1100A</text>
<text x="107.5" y="107.2">10KALOG</text>
<text x="118.2" y="107">R1102</text>
<text x="144.3" y="104.1">C1105</text>
<text x="145.5" y="105.8">22P</text>
<text x="169.6" y="102.3">20k</text>
<text x="176.8" y="107.2">13</text>
<text x="179.3" y="102.3">20k</text>
<text x="185.4" y="107.2">IC1100D</text>
<text x="198.8" y="106.2">P1101A</text>
<text x="222" y="105.7" transform="rotate(-90 222 105.7)">2</text>
<text x="4.8" y="113.4">C</text>
<text x="84.2" y="109.3">C1102</text>
<text x="95.7" y="108.2">D1104</text>
<text x="112.4" y="109.2">2</text>
<text x="118.2" y="108.9">20K</text>
<text x="127" y="110.5">LK1102</text>
<text x="152.5" y="111.1">3</text>
<text x="156.2" y="109.2">IC1100A</text>
<text x="157.3" y="112.1">+</text>
<text x="164.9" y="113.1">1</text>
<text x="176.8" y="111.1">12</text>
<text x="182.6" y="108.2">-</text>
<text x="182.6" y="112.1">+</text>
<text x="185.4" y="113.1">TL074</text>
<text x="190.2" y="109.2">14</text>
<text x="195.3" y="109.2">3</text>
<text x="198.8" y="108.2">20KB</text>
<text x="205.8" y="109.2">1</text>
<text x="215.5" y="108.9">R1122</text>
<text x="215.5" y="110.9">47K</text>
<text x="228.4" y="113.1">9</text>
<text x="235.9" y="113.1">IC1100C</text>
<text x="245.7" y="113.2">C1112</text>
<text x="258.1" y="113.1">SW1100A</text>
<text x="388.1" y="113.4">C</text>
<text x="60.7" y="115.8">C1104</text>
<text x="82.3" y="114.8">47uF/63V</text>
<text x="95.7" y="119.8">D1103</text>
<text x="95.7" y="116">BAV70</text>
<text x="105.3" y="115.4" transform="rotate(-90 105.3 115.4)">1</text>
<text x="106.6" y="118.7">R1104</text>
<text x="144.3" y="114">R1107</text>
<text x="145.1" y="115.6">6K8</text>
<text x="152.5" y="115">2</text>
<text x="156.2" y="118.9">TL074</text>
<text x="157.3" y="116">-</text>
<text x="177" y="116">P1102A</text>
<text x="184.4" y="116.9">2</text>
<text x="187.1" y="116">R1117</text>
<text x="187.1" y="119.8">8K2</text>
<text x="200.6" y="117.3" transform="rotate(-90 200.6 117.3)">2</text>
<text x="215.5" y="118.7">R1121</text>
<text x="227.4" y="116.9">10</text>
<text x="233.2" y="114">-</text>
<text x="233.2" y="117.9">+</text>
<text x="235.9" y="118.9">TL074</text>
<text x="240.8" y="115">8</text>
<text x="243.7" y="118.7">33uF/16V</text>
<text x="253.6" y="115">1</text>
<text x="258.1" y="115">SW/DPDT</text>
<text x="266.1" y="118.9">2</text>
<text x="274.5" y="118.3" transform="rotate(-90 274.5 118.3)">6</text>
<text x="60.7" y="120.1">1N8</text>
<text x="60.7" y="125.5">C1103</text>
<text x="84.2" y="124.9">R1109</text>
<text x="106.6" y="120.6">10R</text>
<text x="126.6" y="124.5">C1118</text>
<text x="156" y="121.8">R1108 6K8</text>
<text x="173.9" y="120.8">1</text>
<text x="184.4" y="124.7">3</text>
<text x="189" y="123.7">R1118</text>
<text x="195.1" y="122.4">C1108</text>
<text x="196.1" y="123.9">10N</text>
<text x="217.5" y="120.6">20K</text>
<text x="253.6" y="122.8">3</text>
<text x="281.7" y="122.8">1</text>
<text x="290.1" y="124.2" transform="rotate(-90 290.1 124.2)">6</text>
<text x="305.8" y="121.8">R1126</text>
<text x="305.8" y="125.7">10K</text>
<text x="311.8" y="122.8">AUX1PRE</text>
<text x="321.5" y="123.7">AUX1PRE</text>
<text x="60.7" y="129.8">1N8</text>
<text x="85.2" y="126.5">1K2</text>
<text x="95.7" y="127.6">BAV70</text>
<text x="106.8" y="131.9">3300uF/6.3V</text>
<text x="107.7" y="130.2">C1100</text>
<text x="118.2" y="130.4">R1100</text>
<text x="125.4" y="126.3">15N/100V /NF</text>
<text x="128.9" y="130">LK1101</text>
<text x="156.6" y="130.2">C1106</text>
<text x="172.9" y="128.4">C1107</text>
<text x="172.9" y="130.4">3N3</text>
<text x="179.1" y="127.8">200KC X2</text>
<text x="189" y="127.6">8K2</text>
<text x="215.7" y="128.4">C1110</text>
<text x="217.6" y="130.4">2N2</text>
<text x="227.2" y="128.4">R1133</text>
<text x="227.2" y="130.4">47K</text>
<text x="274.5" y="129" transform="rotate(-90 274.5 129)">2</text>
<text x="276.8" y="128.4">P1107A</text>
<text x="276.8" y="130.7">20KK X2</text>
<text x="297.2" y="128.6">1</text>
<text x="305.8" y="129.6">R1127</text>
<text x="311.8" y="130.6">AUX1POST</text>
<text x="321.5" y="131.5">AUX1POST</text>
<text x="53.3" y="136.4">1</text>
<text x="61.2" y="136.4">F</text>
<text x="67.7" y="136.4">2</text>
<text x="84" y="136.2">R1110</text>
<text x="96.5" y="136.4">-V1</text>
<text x="118.2" y="132.3">20K</text>
<text x="157.2" y="132.3">22P</text>
<text x="253.6" y="136.4">4</text>
<text x="259.1" y="136.4">SW1100B</text>
<text x="290.1" y="134.9" transform="rotate(-90 290.1 134.9)">2</text>
<text x="292.4" y="134.3">P1108A</text>
<text x="292.4" y="136.6">20KK X2</text>
<text x="305.8" y="133.5">10K</text>
<text x="85.2" y="138.2">1K2</text>
<text x="105.6" y="139.9">TR1101</text>
<text x="105.6" y="141.8">2SB737</text>
<text x="117.3" y="144">TR1103</text>
<text x="215.7" y="138.2">C1111</text>
<text x="217.6" y="140.1">2N2</text>
<text x="222" y="143.6" transform="rotate(-90 222 143.6)">2</text>
<text x="244.7" y="140.1">R1138</text>
<text x="244.7" y="142">47K</text>
<text x="258.9" y="138.3">SW/DPDT</text>
<text x="266.1" y="140.3">5</text>
<text x="274.5" y="143.6" transform="rotate(-90 274.5 143.6)">5</text>
<text x="57.5" y="148.5">CN1100</text>
<text x="60.5" y="146.6" transform="rotate(-90 60.5 146.6)">3</text>
<text x="82.3" y="144.4">C1101</text>
<text x="82.3" y="149.8">47uF/63V</text>
<text x="96.5" y="149.6">C1113</text>
<text x="106.6" y="149.8">R1101</text>
<text x="117.3" y="145.7">BC846</text>
<text x="253.6" y="144.2">6</text>
<text x="281.7" y="148.1">4</text>
<text x="290.1" y="149.5" transform="rotate(-90 290.1 149.5)">5</text>
<text x="305.8" y="147.1">R1128</text>
<text x="311.8" y="148.1">AUX2PRE</text>
<text x="321.5" y="149.1">AUX2PRE</text>
<text x="55.2" y="150.4">XLR/MC3FAV1</text>
<text x="63" y="155.9">R1114</text>
<text x="75.4" y="155.7">R1113</text>
<text x="95.7" y="151.2">22P/ NF</text>
<text x="106.6" y="151.8">1K2</text>
<text x="216.7" y="150">3</text>
<text x="220.2" y="152.9">P1104A</text>
<text x="220.2" y="154.9">20KB</text>
<text x="227.2" y="150">1</text>
<text x="274.5" y="154.3" transform="rotate(-90 274.5 154.3)">3</text>
<text x="276.8" y="153.7">P1107B</text>
<text x="297.2" y="153.9">4</text>
<text x="305.8" y="151">10K</text>
<text x="305.8" y="152.9">R1129</text>
<text x="311.8" y="153.9">AUX2POST</text>
<text x="321.5" y="154.9">AUX2POST</text>
<text x="63.8" y="157.8">6K8</text>
<text x="76.2" y="157.4">6K8</text>
<text x="118.2" y="157.6">R1103</text>
<text x="118.2" y="159.6">1K2</text>
<text x="276.8" y="156.1">20KK X2</text>
<text x="290.1" y="160.2" transform="rotate(-90 290.1 160.2)">3</text>
<text x="292.4" y="157.6">P1108B</text>
<text x="292.4" y="159.9">20KK X2</text>
<text x="305.8" y="156.8">10K</text>
<text x="47.2" y="164.6">SWPHANT</text>
<text x="58.9" y="163.6">SWPHANT</text>
<text x="66.7" y="167.7">P1100B</text>
<text x="87.9" y="162.5">C1117</text>
<text x="87.9" y="166.8">15N/100V/NF</text>
<text x="109.3" y="162.5">C1120</text>
<text x="109.3" y="166.8">100N</text>
<text x="66.7" y="169.5">10KALOG</text>
<text x="115.9" y="169.5">-V1</text>
<text x="230.1" y="169.5">+15V</text>
<text x="68.3" y="179.6" transform="rotate(-90 68.3 179.6)">4</text>
<text x="72.2" y="179.6" transform="rotate(-90 72.2 179.6)">5</text>
<text x="76.1" y="179.6" transform="rotate(-90 76.1 179.6)">6</text>
<text x="173.7" y="174.3">D1101</text>
<text x="173.7" y="176.3">BAV70</text>
<text x="208.5" y="176.3">R1135</text>
<text x="218.4" y="174.3">LD1100</text>
<text x="292.4" y="179">P1106A</text>
<text x="181.3" y="182.1">R1134</text>
<text x="202.9" y="181">TR1104</text>
<text x="202.9" y="182.7">BC846</text>
<text x="210.4" y="180.2">620R</text>
<text x="218.4" y="180.2">RED</text>
<text x="272.7" y="182.1">R1124</text>
<text x="290.1" y="180.6" transform="rotate(-90 290.1 180.6)">6</text>
<text x="292.4" y="181.4">10KAC</text>
<text x="297.2" y="185.1">4</text>
<text x="299.9" y="184.1">R1130</text>
<text x="307.9" y="185.1">MIXL</text>
<text x="4.8" y="186.4">B</text>
<text x="180.5" y="188.7">R1137</text>
<text x="181.3" y="186">4K3</text>
<text x="182.4" y="190.7">NF</text>
<text x="192.9" y="188.9">C1119</text>
<text x="192.9" y="190.9">4.7uF/50V</text>
<text x="253.1" y="190.3" transform="rotate(-90 253.1 190.3)">3</text>
<text x="271.2" y="190.9">6</text>
<text x="272.7" y="186">10K</text>
<text x="276" y="191.9">-</text>
<text x="276.8" y="190.9">IC1100B</text>
<text x="290.1" y="191.3" transform="rotate(-90 290.1 191.3)">1</text>
<text x="299.9" y="188">10K</text>
<text x="317.6" y="186">MIXL</text>
<text x="388.1" y="186.4">B</text>
<text x="173.7" y="193.8">D1100</text>
<text x="173.7" y="195.7">BAV70</text>
<text x="204.8" y="192.8">PEAKCOM</text>
<text x="216.5" y="193.8">PEAKCOM</text>
<text x="243.7" y="194.8">10KFADER</text>
<text x="245.7" y="192.6">P1105A</text>
<text x="260.3" y="194.8">2</text>
<text x="271.2" y="194.8">5</text>
<text x="276" y="195.7">+</text>
<text x="278.7" y="196.7">TL074</text>
<text x="283.6" y="192.8">7</text>
<text x="290.1" y="196.2" transform="rotate(-90 290.1 196.2)">5</text>
<text x="253.1" y="201" transform="rotate(-90 253.1 201)">1</text>
<text x="255.4" y="200.6">R1123</text>
<text x="256.4" y="202.4">20K</text>
<text x="268" y="200.4">R1125</text>
<text x="268" y="202.4">4K3</text>
<text x="297.2" y="200.6">3</text>
<text x="299.9" y="199.6">R1131</text>
<text x="299.9" y="203.5">10K</text>
<text x="307.9" y="200.6">MIXR</text>
<text x="315.7" y="201.6">MIXR</text>
<text x="290.1" y="206.9" transform="rotate(-90 290.1 206.9)">2</text>
<text x="292.4" y="204.3">P1106B</text>
<text x="292.4" y="206.7">10KAC</text>
<text x="49.2" y="251.2">+15V</text>
<text x="70.6" y="251.2">P1102B</text>
<text x="82.3" y="251.2">P1101B</text>
<text x="92" y="251.2">P1103B</text>
<text x="101.7" y="251.2">P1104B</text>
<text x="111.4" y="251.2">P1107C</text>
<text x="121.2" y="251.2">P1108C</text>
<text x="130.9" y="251.2">P1106C</text>
<text x="144.5" y="251.4">P1105B</text>
<text x="50.8" y="254.6" transform="rotate(-90 50.8 254.6)">4</text>
<text x="70.6" y="253.2">200KC X2</text>
<text x="82.3" y="253.2">20KB</text>
<text x="92" y="253.2">20KB</text>
<text x="101.7" y="253.2">20KB</text>
<text x="111.4" y="253.2">20KK X2</text>
<text x="121.2" y="253.2">20KK X2</text>
<text x="130.9" y="253.2">10KAC</text>
<text x="144.5" y="253.2">10KFADER</text>
<text x="4.8" y="259.4">A</text>
<text x="51.8" y="261" transform="rotate(-90 51.8 261)">V+</text>
<text x="53.1" y="259">IC1100E</text>
<text x="70.2" y="263.3" transform="rotate(-90 70.2 263.3)">4</text>
<text x="74.1" y="263.3" transform="rotate(-90 74.1 263.3)">5</text>
<text x="78" y="263.3" transform="rotate(-90 78 263.3)">6</text>
<text x="83.9" y="263.3" transform="rotate(-90 83.9 263.3)">4</text>
<text x="87.7" y="263.3" transform="rotate(-90 87.7 263.3)">5</text>
<text x="93.6" y="263.3" transform="rotate(-90 93.6 263.3)">4</text>
<text x="97.5" y="263.3" transform="rotate(-90 97.5 263.3)">5</text>
<text x="103.3" y="263.3" transform="rotate(-90 103.3 263.3)">4</text>
<text x="107.2" y="263.3" transform="rotate(-90 107.2 263.3)">5</text>
<text x="113" y="263.3" transform="rotate(-90 113 263.3)">7</text>
<text x="116.9" y="263.3" transform="rotate(-90 116.9 263.3)">8</text>
<text x="122.8" y="263.3" transform="rotate(-90 122.8 263.3)">7</text>
<text x="126.7" y="263.3" transform="rotate(-90 126.7 263.3)">8</text>
<text x="132.5" y="263.3" transform="rotate(-90 132.5 263.3)">7</text>
<text x="136.4" y="263.3" transform="rotate(-90 136.4 263.3)">8</text>
<text x="140.3" y="263.3" transform="rotate(-90 140.3 263.3)">9</text>
<text x="146.1" y="263.3" transform="rotate(-90 146.1 263.3)">4</text>
<text x="150" y="263.3" transform="rotate(-90 150 263.3)">5</text>
<text x="153.9" y="263.3" transform="rotate(-90 153.9 263.3)">6</text>
<text x="157.8" y="263.3" transform="rotate(-90 157.8 263.3)">7</text>
<text x="161.7" y="263.3" transform="rotate(-90 161.7 263.3)">8</text>
<text x="165.6" y="263.3" transform="rotate(-90 165.6 263.3)">9</text>
<text x="388.1" y="259.4">A</text>
<text x="50.8" y="269.9" transform="rotate(-90 50.8 269.9)">11</text>
<text x="51.8" y="264.1" transform="rotate(-90 51.8 264.1)">V-</text>
<text x="53.1" y="264.8">TL074</text>
<text x="49.4" y="272.6">-15V</text>
<text x="34.6" y="289.2">1</text>
<text x="99.4" y="289.2">2</text>
<text x="164.2" y="289.2">3</text>
<text x="228.9" y="289.2">4</text>
<text x="293.7" y="289.2">5</text>
<text x="358.5" y="289.2">6</text>
</g>
<g font-size="1.6">
<text x="373.3" y="256.9">6</text>
<text x="376" y="256.9">OF</text>
<text x="380.1" y="256.9">11</text>
</g>
<g font-size="1.4">
<text x="104.7" y="66" transform="rotate(-90 104.7 66)">+</text>
<text x="85.3" y="110.7" transform="rotate(-90 85.3 110.7)">+</text>
<text x="246.8" y="114.6" transform="rotate(-90 246.8 114.6)">+</text>
<text x="106.4" y="128.2">+</text>
<text x="83.3" y="145.8" transform="rotate(-90 83.3 145.8)">+</text>
<text x="192" y="188.5">+</text>
</g>
</svg>
